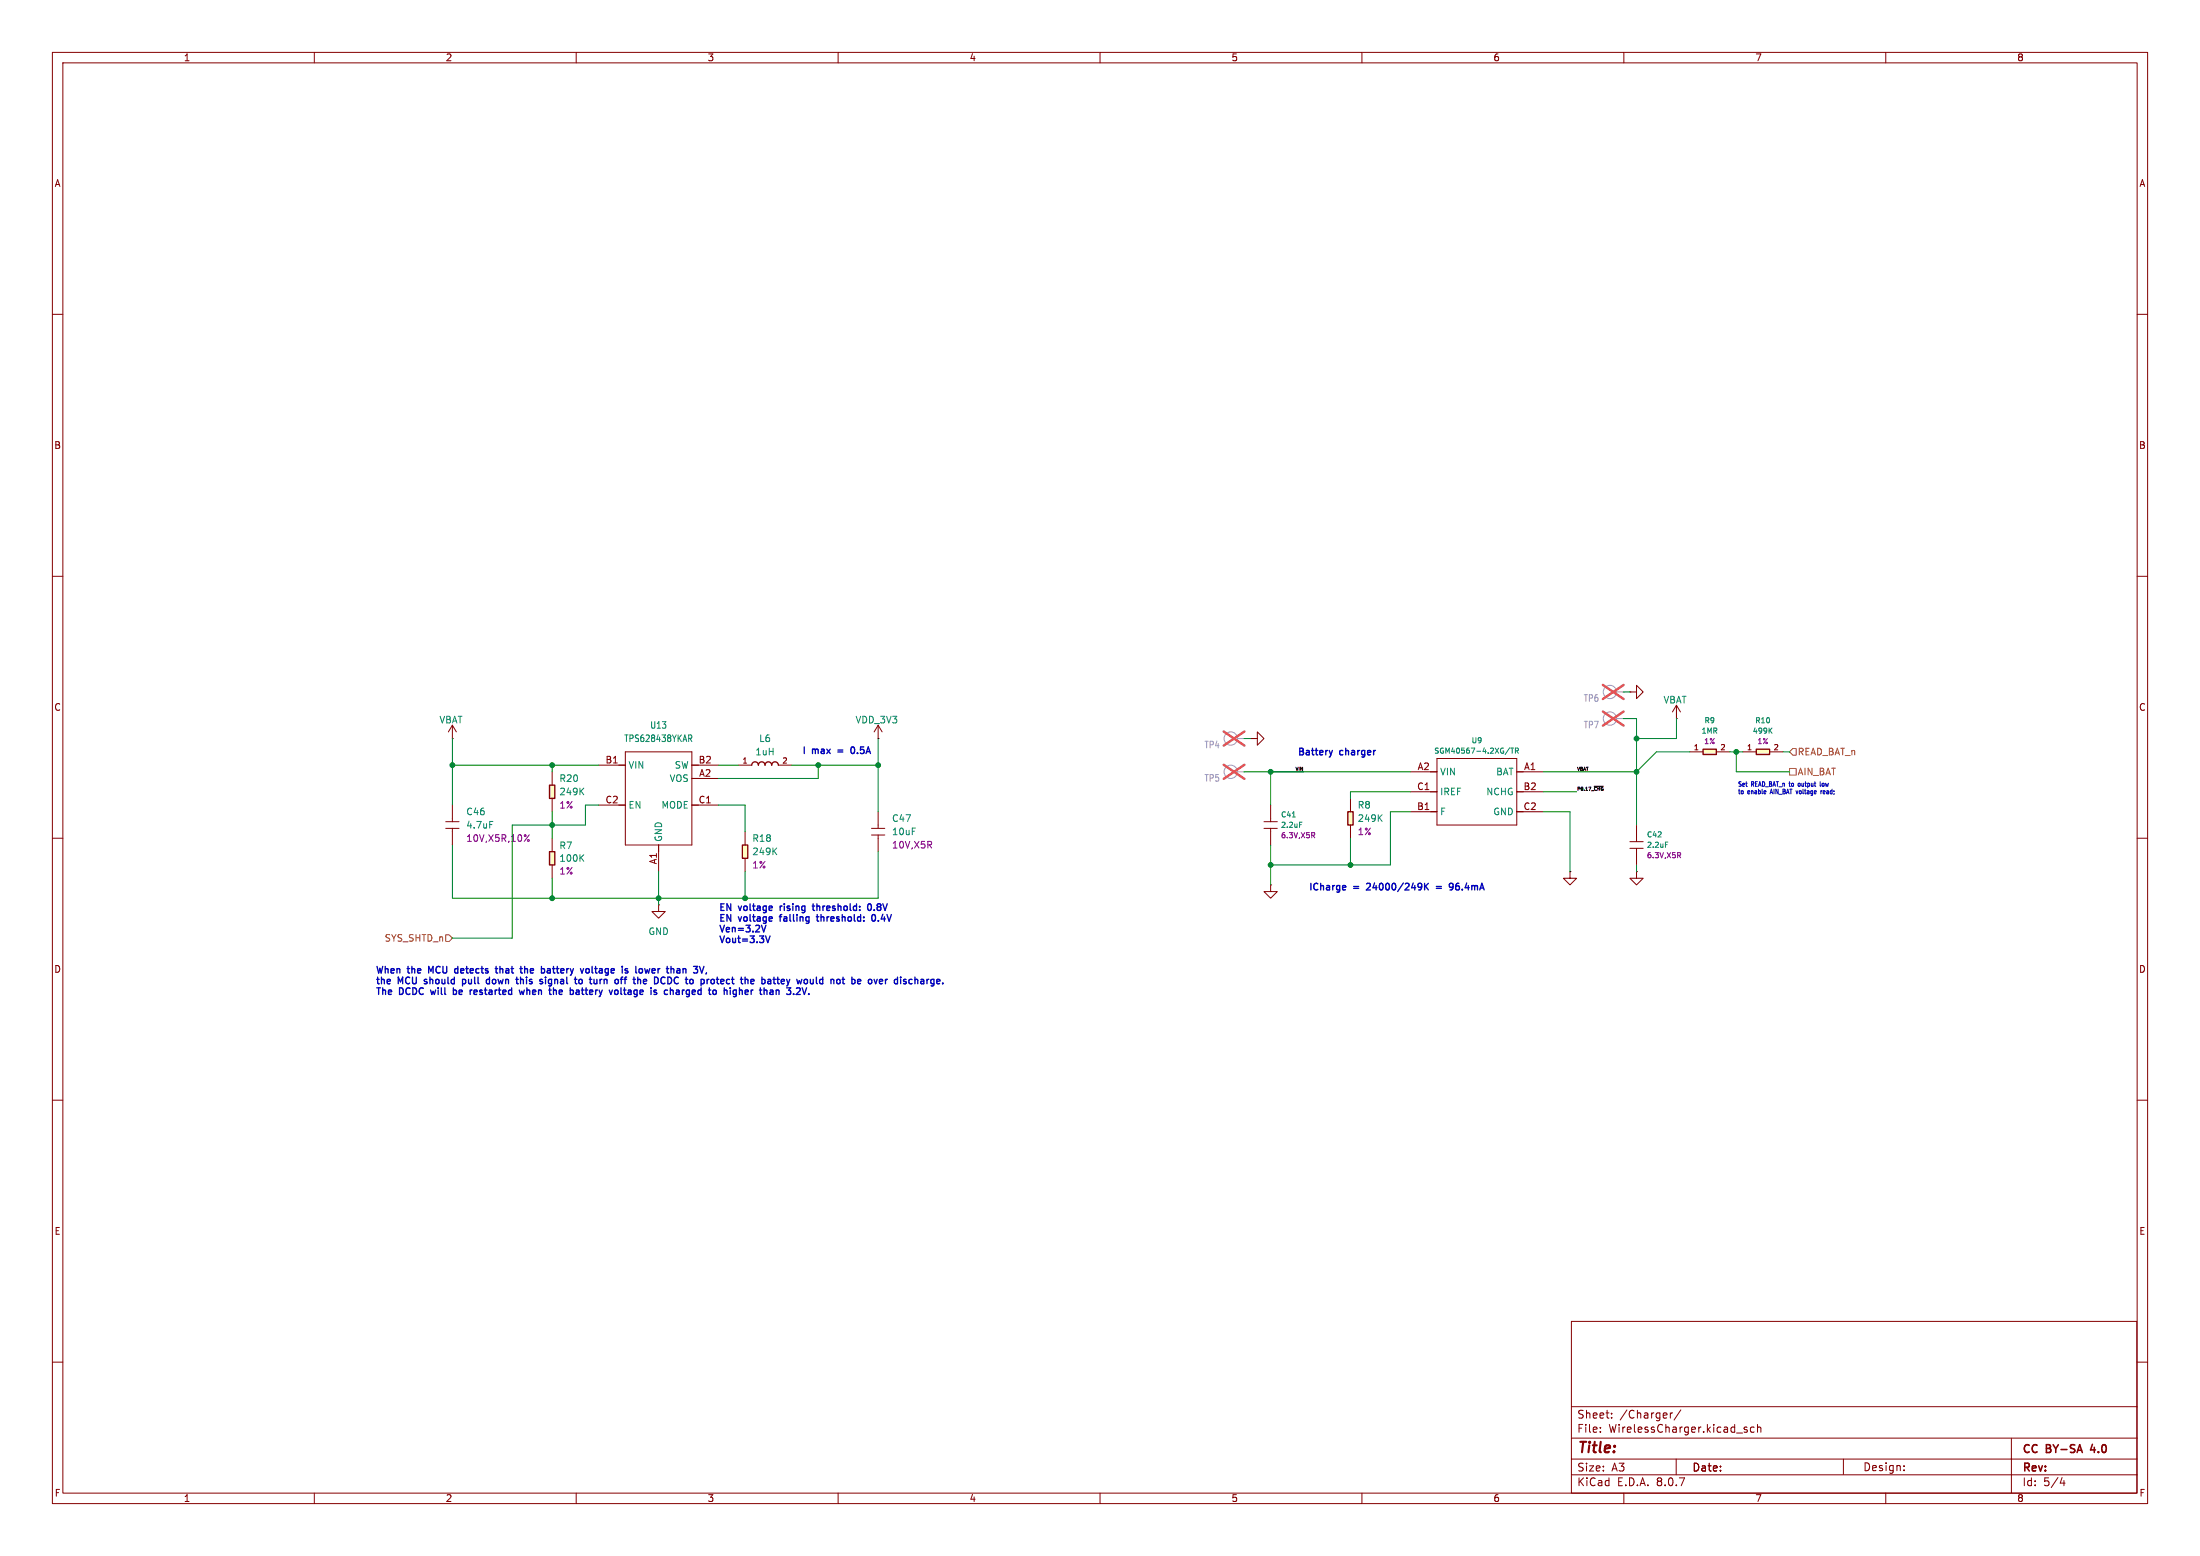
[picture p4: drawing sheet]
<svg xmlns="http://www.w3.org/2000/svg" width="420mm" height="297mm" viewBox="0 0 420 297" stroke-linecap="round" stroke-linejoin="round" font-family="sans-serif">
<g fill="none" stroke="#840000" stroke-width=".19">
<path d="M10 10h400v277h-400zM12 12h396v273h-396zM60 10v2M110 10v2M160 10v2M210 10v2M260 10v2M310 10v2M360 10v2M10 60h2M408 60h2M10 110h2"/>
<path d="M408 110h2M10 160h2M408 160h2M10 210h2M408 210h2M300 252.2h107.9v32.8h-107.9zM10 260h2M300 278.5h108M300 274.5h108M300 268.5h108M305.5 273.2v.2M305.5 272.5v.1"/>
<path d="M307.7 270.5v.2M307.7 269.8v.1M318.9 269.7v1M319.3 269.7l-.3 .1-.1 .2M320 278.5v3M320.9 269.1l-1.3 1.9M333 272.8l.5 .2 .1 .1-.1 .2-.4 .1M333 272.5h.5M334.9 272.5l-.5-.1-.2 .3 .1 .6h.6M335.5 272.5l.2-.1 .4 .1 .1 .9M335.5 271.9v1.5M351.9 278.5v2.9"/>
<path d="M363.5 279.8v.1M384 274.5v4M384 278.5v6.5M408 260h2M60 285v2M110 285v2M160 285v2M210 285v2M260 285v2M300 281.5h108M310 285v2M360 285v2"/>
<path d="M363.5 280.6v.1M393.7 282l-.4 1.1h.9M394 282.6v1"/>
</g>
<path d="M399.5 275.7l-.4 1.1h.9" fill="none" stroke="#840000" stroke-width=".3"/>
<path d="M257.3 154.9h1v2.6h-1z" fill="#ffffc2"/>
<path d="M257.3 154.9h1v2.6h-1z" fill="none" stroke="#840000" stroke-width=".25"/>
<g fill="none" stroke="#840000" stroke-width=".19">
<path d="M311.1 132.1h1.3v1.3l1.3-1.3-1.3-1.3v1.3M311.1 132.1h.1M238.8 141h1.2v-1.3l1.3 1.3-1.3 1.2v-1.2M238.8 141h.1M241.3 156.8h2.5M241.3 158.1h2.5M242.6 153.7v3.1M242.6 158.1v3.2M257.8 152.4v2.5M257.8 157.5v2.5M242.6 168.9v1.3h1.2l-1.2 1.3-1.3-1.3h1.3M242.6 168.9h.1"/>
<path d="M299.7 166.4v1.2h1.3l-1.3 1.3-1.3-1.3h1.3M299.7 166.4h.1"/>
</g>
<path d="M246.7 155.9h.6M248.1 156.9h.5M263.3 156.1l.5 .7M263.8 155.5l-.7 .7" fill="none" stroke="#008484" stroke-width=".19"/>
<g fill="none" stroke="#a1a1a1" stroke-width=".19">
<path d="M308.6 132.1h1.3M308.6 137.2h1.3M309.9 132.1h.1M309.9 137.2h.1M236.2 147.3h1.3M236.2 141h1.3M237.5 147.3h.1M237.5 141h.1"/>
<circle cx="307.3" cy="132.1" r="1.27"/>
<circle cx="307.3" cy="137.2" r="1.27"/>
<circle cx="234.9" cy="141" r="1.27"/>
<circle cx="234.9" cy="147.3" r="1.27"/>
</g>
<path d="M233.6 139.6l4 2.7M237.6 139.6l-4 2.7M306 130.7l4 2.7M306 135.8l4 2.7M310 130.7l-4 2.7M310 135.8l-4 2.7M233.6 146l4 2.7M237.6 146l-4 2.7" fill="none" stroke="#e65255" stroke-width=".46"/>
<path d="M250.7 159.4l.3 .5M250.8 158.9l.2 .2-.2 .3" fill="none" stroke="#840084" stroke-width=".19"/>
<path d="M325.1 143h2.6v1h-2.6z" fill="#ffffc2"/>
<path d="M325.1 143h2.6v1h-2.6z" fill="none" stroke="#840000" stroke-width=".25"/>
<path d="M320 137.2h.1M320 134.6l-.7 1.3M320 134.6v2.6M320 134.6l.8 1.3M322.6 143.5h2.5M327.7 143.5h2.5" fill="none" stroke="#840000" stroke-width=".19"/>
<path d="M335.3 143h2.5v1h-2.5z" fill="#ffffc2"/>
<path d="M335.3 143h2.5v1h-2.5z" fill="none" stroke="#840000" stroke-width=".25"/>
<path d="M269.2 154.9h5.1M269.2 151.1h5.1M269.2 147.3h5.1M274.3 144.8h15.3v12.7h-15.3zM289.6 154.9h5M289.6 151.1h5M289.6 147.3h5M332.7 143.5h2.6M337.8 143.5h2.6" fill="none" stroke="#840000" stroke-width=".19"/>
<path d="M337.9 139.4l.4 .6M338.3 139l-.6 .5M288.2 142.7l-.9 1.3M288.4 142.8h.6M288.7 142.8v1M289.3 143.3h.5v-.4l-.5-.1v1M289.5 143.3l.4 .5" fill="none" stroke="#008484" stroke-width=".19"/>
<path d="M141.7 161.3h1v2.5h-1z" fill="#ffffc2"/>
<path d="M143.5 146.1a.64 .64 0 0 1 .6-.7 .64 .64 0 0 1 .7 .7 .64 .64 0 0 1 .6-.7 .64 .64 0 0 1 .6 .7 .64 .64 0 0 1 .7-.7 .64 .64 0 0 1 .6 .7 .64 .64 0 0 1 .7-.7 .64 .64 0 0 1 .6 .7M141.7 161.3h1v2.5h-1z" fill="none" stroke="#840000" stroke-width=".25"/>
<g fill="none" stroke="#840000" stroke-width=".19">
<path d="M86.4 138.4l-.8 1.3M86.4 138.4v2.6M86.4 138.4l.7 1.3M167.6 138.4v2.6M167.6 138.4l-.7 1.3M167.6 138.4l.8 1.3M85.1 158.1h2.5M85.1 156.8h2.5M86.4 141h.1M86.4 153.7v3.1M86.4 158.1v3.2M114.3 146.1h5.1"/>
<path d="M114.3 153.7h5.1M119.4 143.5h12.7v17.8h-12.7zM132.1 146.1h5.1M132.1 153.7h5.1M132.1 148.6h5.1M141 146.1h2.5M142.2 158.8v2.5M148.6 146.1h2.5M166.4 159.4h2.5M166.4 158.1h2.5M167.6 141h.1M167.6 154.9v3.2"/>
<path d="M167.6 159.4v3.2M312.4 157.5v3.2M125.7 172.7v1.3h1.3l-1.3 1.3-1.2-1.3h1.2M125.7 172.7h.1M125.7 161.3v5.1M142.2 163.8v2.6M311.1 161.9h2.6M311.1 160.7h2.6M312.4 161.9v3.2"/>
</g>
<path d="M93.5 156.8h.6M131.5 140.3h.4l.2 .2-.1 .4h-.5M131.7 140.9l.4 .6M147.7 162.4l.6 .7M148.3 161.9l-.7 .7M317.9 160.7h.5" fill="none" stroke="#008484" stroke-width=".19"/>
<g fill="none" stroke="#840084" stroke-width=".19">
<path d="M101 159.3l-.9 1.3M177.4 161.3l.5 .6M177.8 160.7v.4M320.5 163.3l.3 .4M320.7 162.7l.1 .2-.1 .4"/>
<circle cx="100.9" cy="160.4" r=".18"/>
</g>
<path d="M104.9 149.9h1v2.5h-1z" fill="#ffffc2"/>
<path d="M104.9 149.9h1v2.5h-1z" fill="none" stroke="#840000" stroke-width=".25"/>
<path d="M105.4 147.3v2.6M105.4 152.4v2.5" fill="none" stroke="#840000" stroke-width=".19"/>
<path d="M110.9 151l.5 .7M111.4 150.4l-.7 .8" fill="none" stroke="#008484" stroke-width=".19"/>
<path d="M104.9 162.6h1v2.5h-1z" fill="#ffffc2"/>
<path d="M104.9 162.6h1v2.5h-1z" fill="none" stroke="#840000" stroke-width=".25"/>
<path d="M105.4 160v2.6M105.4 165.1v2.5M312.4 166.4v1.2h-1.3l1.3 1.3 1.3-1.3h-1.3M312.4 166.4h.1" fill="none" stroke="#840000" stroke-width=".19"/>
<path d="M110.9 163.7l.5 .7M111.4 163.1l-.7 .8" fill="none" stroke="#008484" stroke-width=".19"/>
<path d="M341.6 146.7h1.3v1.3h-1.3zM342.3 142.9h.6v1.2h-.6l-.7-.6zM85.1 178.4h.6l.7 .7-.7 .6h-.6z" fill="none" stroke="#848400" stroke-width=".19"/>
<path d="M304.3 150.1h1.8" fill="none" stroke="#000" stroke-width=".19"/>
<g fill="none" stroke="#0000c2" stroke-width=".25">
<path d="M163 142.6h-.1a.68 .68 0 0 0-.5 .6 .68 .68 0 0 0 .5 .6h.1M254.4 143.2l-.3 .9M145.4 176.6l.4 1.3 .4-1.3M146.2 178.7l.4 1.2 .4-1.2M148.8 175h.4M148.9 172.9v.9M149 173.1l-.1 .1M155 172.9h.5M155.2 172.5v1.1l.3 .2M155.8 175h.5M156 174.6v1.1l.3 .1M165.8 172.6l.1-.1a.68 .68 0 0 1 .5 .7 .68 .68 0 0 1-.5 .6l-.3-.5z"/>
<path d="M166.7 174.6a.72 .72 0 0 0 .1 1.2l.3-.5v-.5M256.8 169.1l.1 .2-.6 .1M261.6 169.1l-.8 .8h.8M272 168.6v1.3M272.1 169.1l.6 .8M272.7 168.6l-.7 .7M274.2 169.2h1M274.2 169.6h1M276.7 169.1v-.3l.2-.2h.3l.2 .2a.84 .84 0 0 1-.4 1.1h-.2M277.4 169.1l-.2 .3-.5-.1M81 187.7l.1 .1M81 187v.3"/>
<path d="M82.2 189l.2 .8M82.3 185.4l-.5-.9v1.2M86.6 188.6v1.2M86.6 189h.3l.2 .1M86.9 185.6l.1 .1h.4M87.1 189.7l-.2 .1h-.3M87.4 184.9h-.4l-.1 .1M88.3 186.9v1.3M88.3 187l.4-.1 .2 .3M88.9 187.5l-.2 .3-.4-.1M90.5 189.2v.6h.4M91.1 189.3l-.6 .1"/>
<path d="M93 187.7h.4M93 187h.4M93.4 186.5v1.3M94.5 184.9h.5M94.7 184.5v1.1l.3 .1M95.4 184.5v1.2M95.8 184.9l-.4 .1M99.6 186.9l.3 .2v.7M100.1 189l-.2 .8-.3-.6-.2 .6M100.2 185l.1-.1h.3l.1 .8M100.2 184.5v1.2M100.6 188.6v1.2"/>
<path d="M100.8 189l-.2 .1M104.6 184.9h.4l.1 .8M104.8 188.1h.4M105.1 185.7h-.5M105.1 185.2h-.5M105.2 186.9l-.4 .1-.1 .2 .1 .5 .4 .1M106.7 189.2v.4l.2 .2M107.4 189.3l-.7 .1M111 189h.5M111.2 188.6v1l.3 .2M112.4 184.9l.1 .2-.1 .6M113 184.5v1.1l.2 .1"/>
<path d="M115.3 186.9v.9M118.5 188.6v1l.2 .2M119 189h.5M119.2 188.6v1l.3 .2M120.8 186.9h.5M121.4 184.5v1.1l.2 .1M125 184.9h-.3l-.2 .2v.6h.5M125.1 185.2l-.6 .1M125.3 186.5h-.3v1.3h.3M127.4 189h-.3l-.3 .2 .1 .6h.5M128.8 187.6l.3 .2 .4-.1M130.6 184.9l.3 .2v.6"/>
<path d="M130.6 189h-.2M135.7 187.5l.1 .2 .3 .1M136.1 186.9l-.3 .1-.1 .2M138.8 187.7h.5M139.4 188.6v.1M139.4 189v.8M142.8 189.8h-.1M142.9 189.2v.1l-.7 .1M146.5 187.6l.2 .2 .4-.1M146.6 187h.5v.8M147.1 187.2l-.4 .1-.2 .2M150.2 189.7l.5 .1"/>
<path d="M151 188.6l-.5 .4h.2M158.6 187.1l.2-.2 .3 .1 .1 .8M158.6 186.9v.9M166.3 187l-.3-.1-.2 .3v.5l.2 .1 .3-.1M170.8 187.1v.6M173.8 186.9l.3 .1M174.1 187.7l-.3 .1M174.7 186.5v1.3M179.3 186.9l.1 .3-.6 .2M179.4 187.7l-.1 .1M180 187.7v.1"/>
</g>
<path d="M338.2 150.6l-.3 .9M343.6 149.5h-.2l-.1 .2v.4h.3M347.5 149.2l.1 .9M347.6 150.9v.6M347.8 150.9l-.2 .2M348.1 149.5l-.3 .2 .1 .3 .2 .1M348.3 150.9l-.2 .2v.4h.2M348.4 151.1l-.3 .1" fill="none" stroke="#0000c2" stroke-width=".19"/>
<g fill="none" stroke="#008400" stroke-width=".19">
<path d="M309.9 132.1h1.2M309.9 137.2h2.5v20.3M320 137.2v3.8h-7.6M86.4 146.1h27.9M86.4 141v12.7M105.4 146.1v1.2M105.4 154.9v5.1M114.3 153.7h-2.5v3.8h-14v21.6h-11.4M137.2 153.7h5v5.1M137.2 146.1h3.8M151.1 146.1h16.5M156.2 146.1v2.5h-19"/>
<path d="M167.6 141v13.9M237.5 147.3h31.7M237.5 141h1.3M242.6 147.3v6.4M269.2 154.9h-3.8v10.2h-22.8M269.2 151.1h-11.4v1.3M294.6 151.1h6.4M294.6 154.9h5.1v11.5M322.6 143.5h-6.4l-3.8 3.8h-17.8M330.2 143.5h2.5M331.5 143.5v3.8h10.1M340.4 143.5h1.2"/>
<path d="M86.4 161.3v10.2h81.2v-8.9M105.4 167.6v3.9M125.7 166.4v6.3M142.2 166.4v5.1M242.6 161.3v7.6M257.8 160v5.1M312.4 165.1v1.3"/>
</g>
<g fill="#008400" stroke="#008400" stroke-width=".19">
<circle cx="257.8" cy="165.1" r=".46"/>
<circle cx="242.6" cy="165.1" r=".46"/>
<circle cx="167.6" cy="146.1" r=".46"/>
<circle cx="242.6" cy="147.3" r=".46"/>
<circle cx="125.7" cy="171.5" r=".46"/>
<circle cx="142.2" cy="171.5" r=".46"/>
<circle cx="156.2" cy="146.1" r=".46"/>
<circle cx="86.4" cy="146.1" r=".46"/>
<circle cx="105.4" cy="157.5" r=".46"/>
<circle cx="105.4" cy="146.1" r=".46"/>
<circle cx="105.4" cy="171.5" r=".46"/>
<circle cx="312.4" cy="141" r=".46"/>
<circle cx="331.5" cy="143.5" r=".46"/>
<circle cx="312.4" cy="147.3" r=".46"/>
</g>
<text font-size="2.8" fill="#840000" x="301" y="277.9">Title:</text>
<g font-size="2.1" fill="#840000">
<text x="301" y="273.7">File:</text>
<text x="301" y="271">Sheet:</text>
<text x="307.1" y="273.7">WirelessCharger.kicad_sch</text>
<text x="309.2" y="271">/Charger/</text>
<text x="301" y="281.1">Size:</text>
<text x="307.6" y="281.1">A3</text>
<text x="323" y="281.1">Date:</text>
<text x="355.6" y="281">Design:</text>
<text x="386" y="277.8">CC</text>
<text x="386" y="281.3">Rev:</text>
<text x="390.7" y="277.8">BY-SA</text>
<text x="399.8" y="277.8">4.0</text>
<text x="301" y="283.9">KiCad</text>
<text x="308.7" y="283.9">E.D.A.</text>
<text x="316.3" y="283.9">8.0.7</text>
<text x="386" y="283.9">Id:</text>
<text x="390.1" y="283.9">5/4</text>
</g>
<g font-size="1.8" fill="#840000">
<text x="35" y="11.9">1</text>
<text x="85" y="11.9">2</text>
<text x="135" y="11.9">3</text>
<text x="185" y="11.9">4</text>
<text x="235" y="11.9">5</text>
<text x="285" y="11.9">6</text>
<text x="335" y="11.9">7</text>
<text x="385" y="11.9">8</text>
<text x="10.3" y="35.9">A</text>
<text x="408.3" y="35.9">A</text>
<text x="10.3" y="85.9">B</text>
<text x="408.2" y="85.9">B</text>
<text x="10.3" y="135.9">C</text>
<text x="408.2" y="135.9">C</text>
<text x="115.5" y="145.8">B1</text>
<text x="133.3" y="145.8">B2</text>
<text x="133.4" y="148.3">A2</text>
<text x="270.5" y="147.1">A2</text>
<text x="290.8" y="147.1">A1</text>
<text x="115.5" y="153.4">C2</text>
<text x="133.3" y="153.4">C1</text>
<text x="270.4" y="154.7">B1</text>
<text x="270.4" y="150.9">C1</text>
<text x="290.8" y="150.9">B2</text>
<text x="290.8" y="154.7">C2</text>
<text x="125.5" y="165.1" transform="rotate(-90 125.5 165.1)">A1</text>
<text x="10.3" y="185.9">D</text>
<text x="408.2" y="185.9">D</text>
<text x="10.3" y="235.9">E</text>
<text x="408.3" y="235.9">E</text>
<text x="10.3" y="285.9">F</text>
<text x="35" y="286.9">1</text>
<text x="85" y="286.9">2</text>
<text x="135" y="286.9">3</text>
<text x="185" y="286.9">4</text>
<text x="235" y="286.9">5</text>
<text x="285" y="286.9">6</text>
<text x="335" y="286.9">7</text>
<text x="385" y="286.9">8</text>
<text x="408.3" y="285.9">F</text>
</g>
<g font-size="1.8" fill="#a1a1a1">
<text x="302.2" y="134.2">TP6</text>
<text x="229.8" y="143">TP4</text>
<text x="302.2" y="139.2">TP7</text>
<text x="229.8" y="149.4">TP5</text>
</g>
<g font-size="1.8" fill="#008484">
<text x="317.5" y="134.5">VBAT</text>
<text x="83.8" y="138.3">VBAT</text>
<text x="119.1" y="141.8">TPS628438YKAR</text>
<text x="124" y="139.3">U13</text>
<text x="144.8" y="141.8">L6</text>
<text x="163.2" y="138.3">VDD_3V3</text>
<text x="106.7" y="149.5">R20</text>
<text x="119.9" y="146.9">VIN</text>
<text x="127.7" y="149.5">VOS</text>
<text x="128.7" y="146.9">SW</text>
<text x="144.1" y="144.4">1uH</text>
<text x="274.8" y="148.2">VIN</text>
<text x="285.5" y="148.2">BAT</text>
<text x="88.9" y="155.8">C46</text>
<text x="106.7" y="152">249K</text>
<text x="119.9" y="154.5">EN</text>
<text x="126.2" y="154.5">MODE</text>
<text x="259.1" y="154.5">R8</text>
<text x="274.8" y="155.8">F</text>
<text x="274.8" y="152">IREF</text>
<text x="283.6" y="152">NCHG</text>
<text x="285" y="155.8">GND</text>
<text x="88.9" y="158.3">4.7uF</text>
<text x="126.6" y="160.8" transform="rotate(-90 126.6 160.8)">GND</text>
<text x="143.5" y="160.9">R18</text>
<text x="170.2" y="157.1">C47</text>
<text x="170.2" y="159.6">10uF</text>
<text x="259.1" y="157.1">249K</text>
<text x="106.7" y="162.3">R7</text>
<text x="106.7" y="164.7">100K</text>
<text x="143.5" y="163.4">249K</text>
<text x="123.7" y="178.7">GND</text>
</g>
<g font-size="1.8" fill="#0000c2">
<text x="153" y="144.3">I</text>
<text x="155.1" y="144.3">max</text>
<text x="160.4" y="144.3">=</text>
<text x="163.5" y="144.3">0.5A</text>
<text x="247.6" y="144.5">Battery</text>
<text x="255.8" y="144.5">charger</text>
<text x="249.7" y="170.3">ICharge</text>
<text x="258.4" y="170.3">=</text>
<text x="261.4" y="170.3">24000/249K</text>
<text x="275.2" y="170.3">=</text>
<text x="278.2" y="170.3">96.4mA</text>
<text x="137.2" y="174.2">EN</text>
<text x="137.2" y="176.3">EN</text>
<text x="137.2" y="178.3">Ven=3.2V</text>
<text x="141.1" y="174.2">voltage</text>
<text x="141.1" y="176.3">voltage</text>
<text x="149.5" y="174.2">rising</text>
<text x="149.5" y="176.3">falling</text>
<text x="156.3" y="174.2">threshold:</text>
<text x="157.1" y="176.3">threshold:</text>
<text x="167.3" y="174.2">0.8V</text>
<text x="168" y="176.3">0.4V</text>
<text x="137.2" y="180.4">Vout=3.3V</text>
<text x="71.6" y="186.2">When</text>
<text x="71.6" y="188.2">the</text>
<text x="71.6" y="190.3">The</text>
<text x="76.1" y="188.2">MCU</text>
<text x="76.3" y="190.3">DCDC</text>
<text x="77.9" y="186.2">the</text>
<text x="81.6" y="188.2">should</text>
<text x="82.4" y="186.2">MCU</text>
<text x="82.9" y="190.3">will</text>
<text x="87.6" y="190.3">be</text>
<text x="87.9" y="186.2">detects</text>
<text x="89.4" y="188.2">pull</text>
<text x="91.3" y="190.3">restarted</text>
<text x="94.5" y="188.2">down</text>
<text x="96.3" y="186.2">that</text>
<text x="100.7" y="188.2">this</text>
<text x="101.3" y="190.3">when</text>
<text x="101.5" y="186.2">the</text>
<text x="105.7" y="188.2">signal</text>
<text x="105.9" y="186.2">battery</text>
<text x="107.5" y="190.3">the</text>
<text x="112" y="190.3">battery</text>
<text x="112.9" y="188.2">to</text>
<text x="114" y="186.2">voltage</text>
<text x="116.3" y="188.2">turn</text>
<text x="120" y="190.3">voltage</text>
<text x="121.6" y="188.2">off</text>
<text x="122.4" y="186.2">is</text>
<text x="125.5" y="186.2">lower</text>
<text x="125.6" y="188.2">the</text>
<text x="128.4" y="190.3">is</text>
<text x="130.1" y="188.2">DCDC</text>
<text x="131.5" y="190.3">charged</text>
<text x="132" y="186.2">than</text>
<text x="136.6" y="188.2">to</text>
<text x="137.6" y="186.2">3V,</text>
<text x="140" y="188.2">protect</text>
<text x="140.5" y="190.3">to</text>
<text x="143.9" y="190.3">higher</text>
<text x="148.2" y="188.2">the</text>
<text x="151.3" y="190.3">than</text>
<text x="152.6" y="188.2">battey</text>
<text x="159.9" y="188.2">would</text>
<text x="166.8" y="188.2">not</text>
<text x="171.3" y="188.2">be</text>
<text x="175" y="188.2">over</text>
</g>
<g font-size="1.8" fill="#848400">
<text x="343.1" y="148.2">AIN_BAT</text>
<text x="343.1" y="144.4">READ_BAT_n</text>
<text x="73.3" y="179.9">SYS_SHTD_n</text>
</g>
<g font-size="1.8" fill="#840084">
<text x="106.7" y="154.5">1%</text>
<text x="88.9" y="160.9">10V,X5R,10%</text>
<text x="259.1" y="159.6">1%</text>
<text x="106.7" y="167.1">1%</text>
<text x="143.5" y="166">1%</text>
<text x="170.2" y="162.2">10V,X5R</text>
</g>
<g font-size="1.4" fill="#008484">
<text x="280.8" y="142.1">U9</text>
<text x="324.7" y="140.2">1MR</text>
<text x="325.3" y="138.2">R9</text>
<text x="334.5" y="140.2">499K</text>
<text x="335" y="138.2">R10</text>
<text x="273.7" y="144.1">SGM40567-4.2XG/TR</text>
<text x="244.4" y="158.2">2.2uF</text>
<text x="244.4" y="156.2">C41</text>
<text x="314.3" y="160">C42</text>
<text x="314.3" y="162">2.2uF</text>
</g>
<g font-size="1.4" fill="#840000">
<text x="323.2" y="143.3">1</text>
<text x="328.3" y="143.3">2</text>
<text x="333.4" y="143.3">1</text>
<text x="338.5" y="143.3">2</text>
<text x="141.6" y="145.8">1</text>
<text x="149.2" y="145.8">2</text>
</g>
<g font-size="1.4" fill="#840084">
<text x="325.2" y="142.2">1%</text>
<text x="335.4" y="142.2">1%</text>
<text x="244.4" y="160.2">6.3V,X5R</text>
<text x="314.3" y="164">6.3V,X5R</text>
</g>
<g font-size="1.2" fill="#0000c2">
<text x="331.7" y="150.2">Set</text>
<text x="331.7" y="151.6">to</text>
<text x="333.7" y="151.6">enable</text>
<text x="334.4" y="150.2">READ_BAT_n to</text>
<text x="338.3" y="151.6">AIN_BAT voltage</text>
<text x="343.9" y="150.2">output</text>
<text x="348.4" y="150.2">low</text>
<text x="348.6" y="151.6">read;</text>
</g>
<g font-size=".9">
<text x="247.1" y="147.1">VIN</text>
<text x="301" y="147.1">VBAT</text>
<text x="301" y="151">P0.17_~{CHG}</text>
</g>
</svg>
